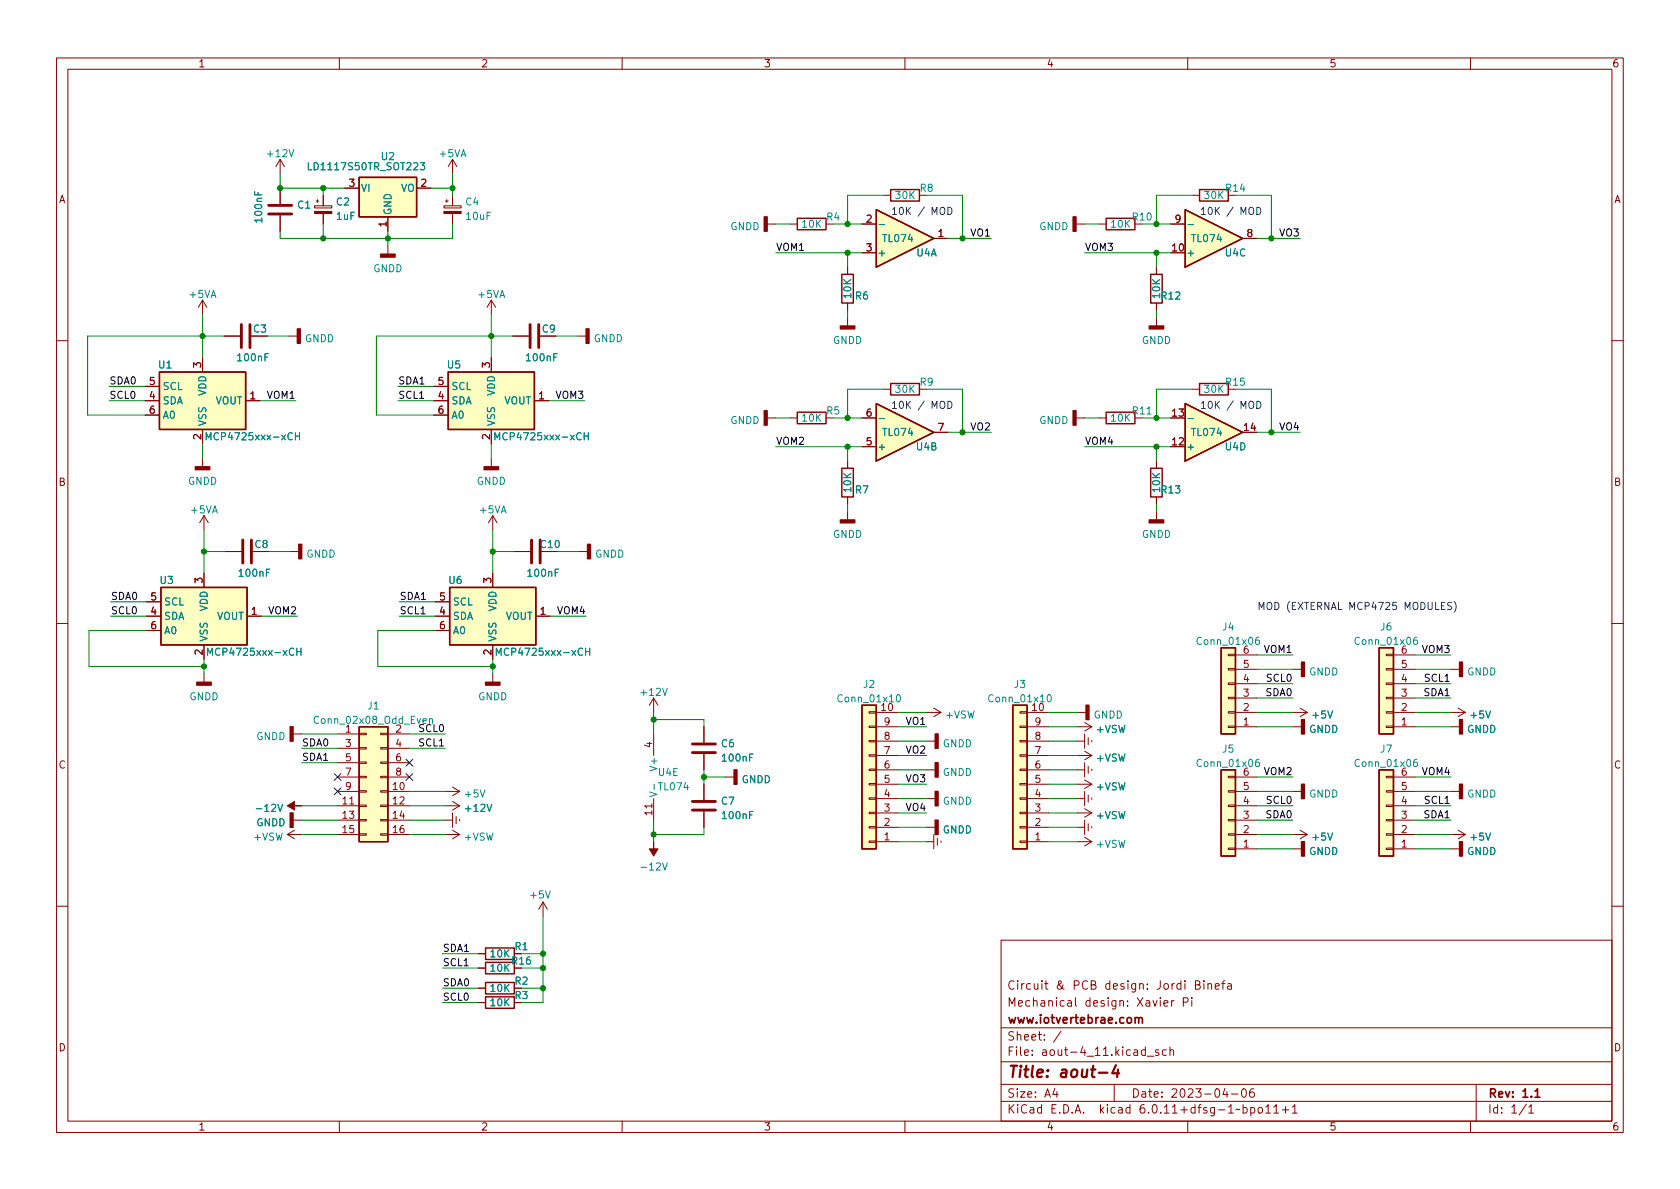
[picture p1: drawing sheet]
<svg xmlns="http://www.w3.org/2000/svg" width="297mm" height="210mm" viewBox="0 0 297 210" stroke-linecap="round" stroke-linejoin="round" font-family="sans-serif">
<g fill="none" stroke="#840000" stroke-width=".18">
<path d="M10 10.2h277v190.1h-277zM12 12.2h273v186.1h-273zM60 10.2v2M110 10.2v2M160 10.2v2M210 10.2v2M260 10.2v2M49.5 28.2l-.7 1.3M49.5 28.2v2.5M49.5 33.3v2.8M49.5 38.1v2.8M49.5 28.2l.8 1.3"/>
<path d="M55.6 36.4h3.1v.4h-3.1zM55.9 35.6h.5M56.1 35.3v.5M57.1 34.5v1.9M57.1 37.8v1.8M61 33.3h2.5M68.6 38.3v2.6M73.7 33.3h2.5M78.5 36.4h3v.4h-3zM78.7 35.6h.5M79 35.3v.5M80 28.2v2.5"/>
<path d="M80 34.5v1.9M80 37.8v1.8M80 28.2l-.8 1.3M80 28.2l.8 1.3M135.6 39.6h1.6M139.7 39.6h1.3M152.4 39.6h2.5M156.2 34.5h1.3M190.2 39.6h1.6M194.3 39.6h1.3M207 39.6h2.5M210.8 34.5h1.3"/>
<path d="M35.8 53.1v2.5M35.8 53.1l-.7 1.3M35.8 53.1l.8 1.3M39.6 59.4h2.8M51.1 59.4h1.5M68.6 43.4v1.6M86.9 53.1l-.8 1.3M86.9 53.1v2.5M86.9 53.1l.7 1.3M90.7 59.4h2.8M102.1 59.4h1.5M149.9 47.2v1.3"/>
<path d="M149.9 53.6v1.3M149.9 56.1v1.6M152.4 44.7h2.5M165.1 42.2h2.5M204.5 47.2v1.3M204.5 53.6v1.3M204.5 56.1v1.6M207 44.7h2.5M219.7 42.2h2.5M10 60.2h2M25.7 70.9h2.5M25.7 68.3h2.5"/>
<path d="M25.7 73.4h2.5M35.8 63.2v2.6M35.8 75.9v2.6M43.4 70.9h2.6M76.7 70.9h2.5M76.7 68.3h2.5M76.7 73.4h2.5M86.9 63.2v2.6M86.9 75.9v2.6M94.5 70.9h2.5M135.6 73.9h1.6M139.7 73.9h1.3"/>
<path d="M152.4 79h2.5M152.4 73.9h2.5M156.2 68.8h1.3M165.1 76.4h2.5M190.2 73.9h1.6M194.3 73.9h1.3M207 79h2.5M207 73.9h2.5M210.8 68.8h1.3M219.7 76.4h2.5M285 60.2h2M35.8 81v1.5"/>
<path d="M36.1 91.2v2.5M36.1 91.2l-.8 1.3M36.1 91.2l.7 1.3M39.9 97.5h2.8M51.3 97.5h1.5M86.9 81v1.5M87.1 91.2v2.5M87.1 91.2l-.7 1.3M87.1 91.2l.8 1.3M90.9 97.5h2.8M102.4 97.5h1.5M149.9 81.5v1.3"/>
<path d="M149.9 87.9v1.2M149.9 90.4v1.5M204.5 81.5v1.3M204.5 87.9v1.2M204.5 90.4v1.5M10 110.2h2M25.9 109h2.5M25.9 106.4h2.5M25.9 111.5h2.5M36.1 101.3v2.6M36.1 114v2.6M36.1 119.1v1.5"/>
<path d="M43.7 109h2.5M77 109h2.5M77 106.4h2.5M77 111.5h2.5M87.1 101.3v2.6M87.1 114v2.6M87.1 119.1v1.5M94.7 109h2.6M217.2 115.7h1.2v.2h-1.2zM217.2 118.2h1.2v.3h-1.2zM218.4 118.4h3.8M218.4 115.8h3.8"/>
<path d="M228.6 118.4h1.5M245.1 115.7h1.3v.2h-1.3zM245.1 118.2h1.3v.3h-1.3zM246.4 118.4h3.8M246.4 115.8h3.8M256.5 118.4h1.6M285 110.2h2M51.8 129.8h1.5M59.7 129.8h3.8M59.7 139.9h3.8M59.7 132.3h3.8M59.7 134.9h3.8"/>
<path d="M59.7 137.4h3.8M63.5 139.8h1.3v.3h-1.3zM63.5 137.3h1.3v.2h-1.3zM63.5 134.7h1.3v.3h-1.3zM63.5 132.2h1.3v.3h-1.3zM63.5 129.7h1.3v.2h-1.3zM67.3 139.8h1.3v.3h-1.3zM67.3 137.3h1.3v.2h-1.3zM67.3 134.7h1.3v.3h-1.3zM67.3 132.2h1.3v.3h-1.3zM67.3 129.7h1.3v.2h-1.3zM68.6 129.8h3.8"/>
<path d="M68.6 139.9h3.8M68.6 132.3h3.8M68.6 134.9h3.8M68.6 137.4h3.8M78.7 139.9h2.6M80 139.2l1.3 .7M81.3 139.9l-1.3 .8M115.6 123.4l-.8 1.3M115.6 123.4v2.6M115.6 129.8v3.8M115.6 123.4l.7 1.3M124.5 128.5v2.8"/>
<path d="M124.5 133.3v2.8M124.5 138.7v2.8M128.3 137.4h1.5M153.7 125.9h1.2v.2h-1.2zM153.7 128.4h1.2v.2h-1.2zM153.7 130.9h1.2v.3h-1.2zM153.7 133.5h1.2v.2h-1.2zM153.7 136h1.2v.3h-1.2zM153.7 138.6h1.2v.2h-1.2zM154.9 138.7h3.8M154.9 136.1h3.8M154.9 128.5h3.8"/>
<path d="M154.9 126h3.8M154.9 133.6h3.8M154.9 131.1h3.8M163.8 136.1h1.6M163.8 126h2.6M163.8 131.1h1.6M165.1 125.2l1.3 .8M166.4 126l-1.3 .7M180.3 125.9h1.3v.2h-1.3zM180.3 128.4h1.3v.2h-1.3zM180.3 130.9h1.3v.3h-1.3zM180.3 133.5h1.3v.2h-1.3z"/>
<path d="M180.3 136h1.3v.3h-1.3zM180.3 138.6h1.3v.2h-1.3zM181.6 138.7h3.8M181.6 136.1h3.8M181.6 128.5h3.8M181.6 126h3.8M181.6 133.6h3.8M181.6 131.1h3.8M190.5 138.7h2.5M190.5 136.1h1.3M190.5 128.5h2.5M190.5 126h1.5"/>
<path d="M190.5 133.6h2.5M190.5 131.1h1.3M191.8 137.9l1.2 .8M191.8 129.8v2.5M191.8 134.9v2.5M191.8 139.9v2.6M191.8 132.8l1.2 .8M191.8 127.8l1.2 .7M192.4 130.4v1.3M192.4 135.5v1.3M193 138.7l-1.2 .7M193 130.9v.3"/>
<path d="M193 136v.3M193 133.6l-1.2 .8M193 128.5l-1.2 .8M217.2 137.3h1.2v.2h-1.2zM217.2 139.8h1.2v.3h-1.2zM217.2 120.8h1.2v.2h-1.2zM217.2 123.3h1.2v.3h-1.2zM217.2 125.9h1.2v.2h-1.2zM217.2 128.4h1.2v.2h-1.2zM218.4 139.9h3.8M218.4 137.4h3.8M218.4 128.5h3.8"/>
<path d="M218.4 126h3.8M218.4 123.4h3.8M218.4 120.9h3.8M228.6 139.9h1.5M228.6 128.5h1.5M228.6 126h2.5M229.9 125.2l1.2 .8M231.1 126l-1.2 .7M245.1 137.3h1.3v.2h-1.3zM245.1 139.8h1.3v.3h-1.3zM245.1 120.8h1.3v.2h-1.3zM245.1 123.3h1.3v.3h-1.3z"/>
<path d="M245.1 125.9h1.3v.2h-1.3zM245.1 128.4h1.3v.2h-1.3zM246.4 139.9h3.8M246.4 137.4h3.8M246.4 128.5h3.8M246.4 126h3.8M246.4 123.4h3.8M246.4 120.9h3.8M256.5 139.9h1.6M256.5 128.5h1.6M256.5 126h2.6M257.8 125.2l1.3 .8"/>
<path d="M259.1 126l-1.3 .7M50.8 147.6h2.5M50.8 147.6l1.3 .7M51.8 145h1.5M52.1 146.8l-1.3 .8M59.7 142.5h3.8M59.7 145h3.8M59.7 147.6h3.8M61.8 142.2h.8M63.5 147.4h1.3v.3h-1.3zM63.5 144.9h1.3v.3h-1.3zM63.5 142.4h1.3v.2h-1.3z"/>
<path d="M67.3 147.4h1.3v.3h-1.3zM67.3 144.9h1.3v.3h-1.3zM67.3 142.4h1.3v.2h-1.3zM68.6 142.5h3.8M68.6 145h3.8M68.6 147.6h3.8M78.7 142.5h2.6M78.7 145h1.3M78.7 147.6h2.6M80 143.8v2.5M80 146.8l1.3 .8M80 141.7l1.3 .8"/>
<path d="M80.6 144.4v1.3M81.3 144.9v.3M81.3 147.6l-1.3 .7M81.3 142.5l-1.3 .8M96 159.5l-.8 1.3M96 159.5v2.5M96 159.5l.8 1.3M115.3 142.2v.7M115.6 141.2v3.8M124.5 143.5v2.8M153.7 141.1h1.2v.2h-1.2zM153.7 143.6h1.2v.3h-1.2z"/>
<path d="M153.7 146.2h1.2v.2h-1.2zM153.7 148.7h1.2v.3h-1.2zM154.9 146.3h3.8M154.9 143.8h3.8M154.9 141.2h3.8M154.9 148.8h3.8M163.8 146.3h1.6M163.8 141.2h1.6M163.8 148.8h1.3M165.1 147.6v2.5M165.7 148.2v1.3M166.4 148.7v.3"/>
<path d="M180.3 141.1h1.3v.2h-1.3zM180.3 143.6h1.3v.3h-1.3zM180.3 146.2h1.3v.2h-1.3zM180.3 148.7h1.3v.3h-1.3zM181.6 146.3h3.8M181.6 143.8h3.8M181.6 141.2h3.8M181.6 148.8h3.8M190.5 146.3h1.3M190.5 143.8h2.5M190.5 141.2h1.3M190.5 148.8h2.5"/>
<path d="M191.8 145v2.6M191.8 143l1.2 .8M191.8 148.1l1.2 .7M192.4 140.6v1.3M192.4 145.7v1.2M193 141.1v.2M193 146.2v.2M193 143.8l-1.2 .7M193 148.8l-1.2 .8M217.2 142.4h1.2v.2h-1.2zM217.2 144.9h1.2v.3h-1.2zM217.2 147.4h1.2v.3h-1.2z"/>
<path d="M217.2 150h1.2v.2h-1.2zM218.4 142.5h3.8M218.4 145h3.8M218.4 147.6h3.8M218.4 150.1h3.8M228.6 147.6h2.5M228.6 150.1h1.5M229.9 146.8l1.2 .8M231.1 147.6l-1.2 .7M245.1 142.4h1.3v.2h-1.3zM245.1 144.9h1.3v.3h-1.3zM245.1 147.4h1.3v.3h-1.3z"/>
<path d="M245.1 150h1.3v.2h-1.3zM246.4 142.5h3.8M246.4 145h3.8M246.4 147.6h3.8M246.4 150.1h3.8M256.5 147.6h2.6M256.5 150.1h1.6M257.8 146.8l1.3 .8M259.1 147.6l-1.3 .7M10 160.2h2M84.6 177.3h1.3M84.6 168.7h1.3"/>
<path d="M84.6 174.7h1.3M84.6 171.2h1.3M177 166.3h108v32h-108zM184.7 173.9h.6M184.9 173.4v1.3l.4 .2M188.8 177h.6v.9M189.4 177.3l-.5 .1a.29 .29 0 0 0-.2 .2 .29 .29 0 0 0 .2 .3h.5M190.1 176.4v1.3l.3 .2M199.4 177.8v.1M199.4 177v.1M202.9 174.8v.1M202.9 174v.1"/>
<path d="M285 160.2h2M60 198.3v2M110 198.3v2M160 198.3v2M177 194.8h108M177 191.8h108M177 187.8h108M177 181.8h108M182.5 186.5v.1M182.5 185.7v.1M184.6 183.8v.1M184.6 183v.1"/>
<path d="M187.6 182.4l-1.3 1.9M197 191.8v3M204.9 185.7l-.4-.1-.2 .2 .1 .3 .5 .1v.4h-.6M206.2 185.7l-.4-.1-.3 .3v.4l.1 .3h.6M206.9 185.8l.2-.2 .3 .1 .1 .9M206.9 185.1v1.5M210 198.3v2M217.7 193.5h1.2M219.7 192.6l.2-.1a.81 .81 0 0 1 .5 .7 .81 .81 0 0 1-.3 .8h-.1a.81 .81 0 0 1-.6-.6 .81 .81 0 0 1 .3-.8zM221.6 192.5a.59 .59 0 0 0-.7 .7v.5l.2 .3h.4l.2-.1 .1-.5-.2-.2-.4-.1-.3 .3M223.8 196.8h.8M225.2 195.8l.4-.5v1.5"/>
<path d="M225.2 196.8h.9M226.7 196.3h1.2M227.3 195.7v1.1M228.5 195.8l.4-.5v1.5M228.5 196.8h.9M260 198.3v2M261 191.8v6.5M270.3 195.8l.4-.5v1.5M270.3 196.8h.9"/>
</g>
<path d="M197.3 188.4l-.7 1.4h1.3M197.7 189.1l-.2 1.4" fill="none" stroke="#840000" stroke-width=".4"/>
<path d="M200.7 180.1l.2-.2 .4 .1v.9M201.3 180.1l.3-.2 .3 .1 .1 .9" fill="none" stroke="#840000" stroke-width=".3"/>
<g fill="none" stroke="#840000" stroke-width=".25">
<path d="M63.5 31.4h10.2v6.9h-10.2zM141 38.6h5v2h-5zM154.9 37.1l10.2 5.1-10.2 5zM157.5 33.5h5.1v2.1h-5.1zM195.6 38.6h5.1v2h-5.1zM209.5 37.1l10.2 5.1-10.2 5zM212.1 33.5h5.1v2.1h-5.1zM148.8 48.5h2.1v5.1h-2.1zM203.5 48.5h2v5.1h-2zM28.2 65.8h15.2v10.1h-15.2zM79.2 65.8h15.3v10.1h-15.3zM141 72.9h5v2h-5z"/>
<path d="M154.9 71.4l10.2 5-10.2 5.1zM157.5 67.8h5.1v2h-5.1zM195.6 72.9h5.1v2h-5.1zM209.5 71.4l10.2 5-10.2 5.1zM212.1 67.8h5.1v2h-5.1zM148.8 82.8h2.1v5.1h-2.1zM203.5 82.8h2v5.1h-2zM28.4 103.9h15.3v10.1h-15.3zM79.5 103.9h15.2v10.1h-15.2zM215.9 114.5h2.5v15.3h-2.5zM243.8 114.5h2.6v15.3h-2.6zM63.5 128.5h5.1v20.3h-5.1z"/>
<path d="M152.4 124.7h2.5v25.4h-2.5zM179.1 124.7h2.5v25.4h-2.5zM215.9 136.1h2.5v15.3h-2.5zM243.8 136.1h2.6v15.3h-2.6zM85.9 176.3h5v2h-5zM85.9 167.6h5v2.1h-5zM85.9 173.7h5v2.1h-5zM85.9 170.2h5v2h-5z"/>
</g>
<g fill="#ffffc2" stroke="#ffffc2" stroke-width=".18">
<path d="M63.5 128.5h5.1v20.3h-5.1z"/>
<path d="M243.8 136.1h2.6v15.3h-2.6z"/>
<path d="M215.9 136.1h2.5v15.3h-2.5z"/>
<path d="M215.9 114.5h2.5v15.3h-2.5z"/>
<path d="M243.8 114.5h2.6v15.3h-2.6z"/>
<path d="M152.4 124.7h2.5v25.4h-2.5z"/>
<path d="M154.9 71.4l10.2 5-10.2 5.1z"/>
<path d="M179.1 124.7h2.5v25.4h-2.5z"/>
<path d="M209.5 71.4l10.2 5-10.2 5.1z"/>
<path d="M79.2 65.8h15.3v10.1h-15.3z"/>
<path d="M209.5 37.1l10.2 5.1-10.2 5z"/>
<path d="M28.2 65.8h15.2v10.1h-15.2z"/>
<path d="M63.5 31.4h10.2v6.9h-10.2z"/>
<path d="M28.4 103.9h15.3v10.1h-15.3z"/>
<path d="M79.5 103.9h15.2v10.1h-15.2z"/>
<path d="M154.9 37.1l10.2 5.1-10.2 5z"/>
</g>
<g fill="none" stroke="#008484" stroke-width=".18">
<path d="M45 33.9v.6h1.3M51.1 26.5l.4 1.2 .4-1.2M74.3 28.8h.8l-.4 .4 .3 .2v.5l-.2 .1-.5-.1M155.4 39.7h1M210.1 39.7h.9M47.5 62.5h-.6v1.3M51.7 76.6a.6 .6 0 0 0-.8 .5 .6 .6 0 0 0 .5 .7l.3-.1M52.2 77.1h.8M52.2 76.5v1.3M53 76.5v1.3M98.5 62.5h-.6v1.3M102.7 76.6a.6 .6 0 0 0-.8 .5 .6 .6 0 0 0 .6 .7l.2-.1"/>
<path d="M103.3 76.5v1.3M103.3 77.1h.7M104 76.5v1.3M155.4 74h1M202.8 73.2h.7M210.1 74h.9M47.7 100.6h-.6v1.3M51.9 114.7a.6 .6 0 0 0-.8 .5 .6 .6 0 0 0 .6 .7l.2-.1M52.5 114.6v1.3M52.5 115.2h.7M53.2 114.6v1.3M98.8 100.6h-.6v1.3"/>
<path d="M103 114.7a.6 .6 0 0 0-.8 .5 .6 .6 0 0 0 .6 .7l.2-.1M103.5 115.2h.8M103.5 114.6v1.3M104.3 114.6v1.3M222.6 112.7l-.4 .1a.85 .85 0 0 0 0 1.2l.4-.2 .1-.4-.2-.2h-.4l-.1 .2M250.5 112.7l-.3 .1a.85 .85 0 0 0 0 1.2l.4-.2v-.4l-.2-.2h-.4l-.1 .2M74.8 127.5l.6-.1-.1-.3h-.3l-.2 .2v.6h.5M75.9 127.2l.2-.1h.3l.1 .8M75.9 127.1v.8M84.9 139.7l.4 1.3 .4-1.3M117.1 121.7l.5 1.3 .4-1.3M133.1 133.3h-.6v1.3"/>
<path d="M158.6 123l.2-.2a.68 .68 0 0 1 .4 .7 .68 .68 0 0 1-.4 .6l-.2-.1-.1-.4zM185.3 123l.2-.2a.68 .68 0 0 1 .4 .7 .68 .68 0 0 1-.4 .6l-.2-.1-.2-.4zM222.6 134.3h-.4a.85 .85 0 0 0 0 1.2l.4-.1 .1-.4-.2-.2h-.4l-.1 .2M234.8 125.7l.4 1.3 .4-1.3M250.5 134.3h-.3a.85 .85 0 0 0 0 1.2l.4-.1v-.4l-.2-.2h-.4l-.1 .2M262.7 125.7l.4 1.3 .4-1.3M49.1 142.2l.4 1.3 .5-1.3M86.1 142.2l.4 1.3 .5-1.3M96.5 157.5l.4 1.3 .4-1.3M114.9 140l1.2 .5-1.2 .4M117.1 152.6l.5 1.3 .4-1.3M133.1 143.5h-.6v1.3"/>
<path d="M234.8 147.3l.4 1.3 .4-1.3M262.7 147.3l.4 1.3 .4-1.3"/>
</g>
<g fill="#840000" stroke="#840000" stroke-width=".25">
<path d="M230.1 148.8h.5v2.6h-.5z"/>
<path d="M230.1 138.7h.5v2.5h-.5z"/>
<path d="M51.3 128.5h.5v2.6h-.5z"/>
<path d="M51.3 143.8h.5v2.5h-.5z"/>
<path d="M85.9 120.6h2.5v.6h-2.5z"/>
<path d="M258.1 138.7h.5v2.5h-.5z"/>
<path d="M258.1 148.8h.5v2.6h-.5z"/>
<path d="M230.1 117.1h.5v2.5h-.5z"/>
<path d="M230.1 127.2h.5v2.6h-.5z"/>
<path d="M129.8 136.1h.5v2.6h-.5z"/>
<path d="M165.4 139.9h.5v2.6h-.5z"/>
<path d="M203.2 57.7h2.5v.5h-2.5z"/>
<path d="M148.6 91.9h2.5v.6h-2.5z"/>
<path d="M165.4 145h.5v2.6h-.5z"/>
<path d="M165.4 134.9h.5v2.5h-.5z"/>
<path d="M189.7 72.6h.5v2.6h-.5z"/>
<path d="M189.7 38.3h.5v2.6h-.5z"/>
<path d="M258.1 127.2h.5v2.6h-.5z"/>
<path d="M258.1 117.1h.5v2.5h-.5z"/>
<path d="M148.6 57.7h2.5v.5h-2.5z"/>
<path d="M135.1 38.3h.5v2.6h-.5z"/>
<path d="M135.1 72.6h.5v2.6h-.5z"/>
<path d="M103.6 58.2h.5v2.5h-.5z"/>
<path d="M165.4 129.8h.5v2.5h-.5z"/>
<path d="M34.5 82.5h2.6v.6h-2.6z"/>
<path d="M203.2 91.9h2.5v.6h-2.5z"/>
<path d="M67.3 45h2.5v.5h-2.5z"/>
<path d="M34.8 120.6h2.5v.6h-2.5z"/>
<path d="M85.6 82.5h2.5v.6h-2.5z"/>
<path d="M192 124.7h.5v2.5h-.5z"/>
<path d="M52.8 96.3h.5v2.5h-.5z"/>
<path d="M52.6 58.2h.5v2.5h-.5z"/>
<path d="M103.9 96.3h.5v2.5h-.5z"/>
</g>
<g fill="#840000" stroke="#840000" stroke-width=".18">
<path d="M50.8 142.5l1.3-.8v.8h1.2h-1.2v.8z"/>
<path d="M115.6 148.8v1.3h.7l-.7 1.3-.8-1.3h.8z"/>
<path d="M78.5 37.4h3v.4h-3z"/>
<path d="M55.6 37.4h3.1v.4h-3.1z"/>
</g>
<g fill="none" stroke="#840000" stroke-width=".51">
<path d="M47.5 37.8h4.1M47.5 36.3h4.1M42.7 57.4v4.1M44.2 57.4v4.1M93.7 57.4v4.1M95.2 57.4v4.1M42.9 95.5v4.1M44.4 95.5v4.1M94 95.5v4.1M95.5 95.5v4.1M122.4 133.1h4.1M122.4 131.6h4.1"/>
<path d="M122.4 143.3h4.1M122.4 141.7h4.1"/>
</g>
<g fill="none" stroke="#008400" stroke-width=".18">
<path d="M49.5 30.7v2.6h11.5M57.1 33.3v1.2M57.1 39.6v2.6M76.2 33.3h3.8M80 39.6v2.6h-30.5v-1.3M80 30.7v3.8M137.2 39.6h2.5M147.3 39.6h5.1M156.2 34.5h-6.3v5.1M163.8 34.5h6.4v7.7M191.8 39.6h2.5M201.9 39.6h5.1"/>
<path d="M210.8 34.5h-6.3v5.1M218.4 34.5h6.4v7.7M35.8 55.6v7.6M39.6 59.4h-24.1v14h10.2M47.2 59.4h3.9M68.6 40.9v2.5M86.9 55.6v7.6M90.7 59.4h-24.2v14h10.2M98.3 59.4h3.8M137.2 44.7h15.2M149.9 44.7v2.5M149.9 54.9v1.2"/>
<path d="M167.6 42.2h7.7M191.8 44.7h15.2M204.5 44.7v2.5M204.5 54.9v1.2M222.2 42.2h7.7M19.3 70.9h6.4M19.3 68.3h6.4M35.8 78.5v2.5M46 70.9h6.3M70.4 70.9h6.3M70.4 68.3h6.3M86.9 78.5v2.5"/>
<path d="M97 70.9h6.4M137.2 73.9h2.5M137.2 79h15.2M147.3 73.9h5.1M149.9 79v2.5M156.2 68.8h-6.3v5.1M163.8 68.8h6.4v7.6M167.6 76.4h7.7M191.8 73.9h2.5M191.8 79h15.2M201.9 73.9h5.1M204.5 79v2.5"/>
<path d="M210.8 68.8h-6.3v5.1M218.4 68.8h6.4v7.6M222.2 76.4h7.7M36.1 93.7v7.6M36.1 97.5h3.8M47.5 97.5h3.8M87.1 97.5h3.8M87.1 93.7v7.6M98.6 97.5h3.8M149.9 89.1v1.3M204.5 89.1v1.3M19.6 109h6.3"/>
<path d="M19.6 106.4h6.3M25.9 111.5h-10.2v6.4h20.4M36.1 116.6v2.5M46.2 109h6.4M70.6 109h6.4M70.6 106.4h6.4M77 111.5h-10.2v6.4h20.3M87.1 116.6v2.5M97.3 109h6.3M222.2 118.4h6.4M222.2 115.8h6.4M250.2 118.4h6.3"/>
<path d="M250.2 115.8h6.3M53.3 132.3h6.4M53.3 129.8h6.4M53.3 134.9h6.4M72.4 139.9h6.3M72.4 132.3h6.3M72.4 129.8h6.3M115.6 126v3.8M115.6 127.2h8.9v1.3M124.5 137.4h3.8M124.5 136.1v2.6M158.7 126h5.1"/>
<path d="M158.7 138.7h5.1M158.7 131.1h5.1M158.7 133.6h5.1M158.7 128.5h5.1M158.7 136.1h5.1M185.4 126h5.1M185.4 138.7h5.1M185.4 131.1h5.1M185.4 133.6h5.1M185.4 128.5h5.1M185.4 136.1h5.1M222.2 123.4h6.4"/>
<path d="M222.2 120.9h6.4M222.2 126h6.4M222.2 139.9h6.4M222.2 128.5h6.4M222.2 137.4h6.4M250.2 123.4h6.3M250.2 120.9h6.3M250.2 126h6.3M250.2 139.9h6.3M250.2 128.5h6.3M250.2 137.4h6.3M53.3 145h6.4"/>
<path d="M53.3 147.6h6.4M53.3 142.5h6.4M72.4 145h6.3M72.4 147.6h6.3M72.4 142.5h6.3M115.6 145v3.8M124.5 146.3v1.3h-8.9M158.7 143.8h5.1M158.7 141.2h5.1M158.7 146.3h5.1M158.7 148.8h5.1M185.4 143.8h5.1"/>
<path d="M185.4 141.2h5.1M185.4 146.3h5.1M185.4 148.8h5.1M222.2 145h6.4M222.2 147.6h6.4M222.2 150.1h6.4M222.2 142.5h6.4M250.2 145h6.3M250.2 147.6h6.3M250.2 150.1h6.3M250.2 142.5h6.3M78.2 177.3h6.4"/>
<path d="M78.2 171.2h6.4M78.2 174.7h6.4M78.2 168.7h6.4M92.2 171.2h3.8M92.2 174.7h3.8M92.2 168.7h3.8M96 162v15.3h-3.8"/>
</g>
<path d="M59.1 136.8l1.2 1.2M59.1 139.3l1.2 1.3M60.3 136.8l-1.2 1.2M60.3 139.3l-1.2 1.3M71.8 136.8l1.2 1.2M71.8 134.3l1.2 1.2M73 136.8l-1.2 1.2M73 134.3l-1.2 1.2" fill="none" stroke="#000084" stroke-width=".18"/>
<g fill="#008400" stroke="#008400" stroke-width=".18">
<circle cx="57.1" cy="42.2" r=".46"/>
<circle cx="35.8" cy="59.4" r=".46"/>
<circle cx="49.5" cy="33.3" r=".46"/>
<circle cx="57.1" cy="33.3" r=".46"/>
<circle cx="36.1" cy="97.5" r=".46"/>
<circle cx="87.1" cy="97.5" r=".46"/>
<circle cx="36.1" cy="117.9" r=".46"/>
<circle cx="115.6" cy="147.6" r=".46"/>
<circle cx="96" cy="171.2" r=".46"/>
<circle cx="115.6" cy="127.2" r=".46"/>
<circle cx="96" cy="174.7" r=".46"/>
<circle cx="124.5" cy="137.4" r=".46"/>
<circle cx="96" cy="168.7" r=".46"/>
<circle cx="87.1" cy="117.9" r=".46"/>
<circle cx="86.9" cy="59.4" r=".46"/>
<circle cx="68.6" cy="42.2" r=".46"/>
<circle cx="80" cy="33.3" r=".46"/>
<circle cx="149.9" cy="73.9" r=".46"/>
<circle cx="149.9" cy="79" r=".46"/>
<circle cx="170.2" cy="76.4" r=".46"/>
<circle cx="204.5" cy="79" r=".46"/>
<circle cx="204.5" cy="73.9" r=".46"/>
<circle cx="204.5" cy="44.7" r=".46"/>
<circle cx="204.5" cy="39.6" r=".46"/>
<circle cx="224.8" cy="42.2" r=".46"/>
<circle cx="224.8" cy="76.4" r=".46"/>
<circle cx="170.2" cy="42.2" r=".46"/>
<circle cx="149.9" cy="39.6" r=".46"/>
<circle cx="149.9" cy="44.7" r=".46"/>
</g>
<g font-size="2.8" fill="#840000">
<text x="178" y="191.2">Title:</text>
<text x="187.3" y="191.2">aout-4</text>
</g>
<g font-size="2.1" fill="#840000">
<text x="178" y="178.5">Mechanical</text>
<text x="178" y="175.5">Circuit</text>
<text x="186.7" y="175.5">&amp;</text>
<text x="189.8" y="175.5">PCB</text>
<text x="191.8" y="178.5">design:</text>
<text x="195.6" y="175.5">design:</text>
<text x="201.1" y="178.5">Xavier</text>
<text x="204.9" y="175.5">Jordi</text>
<text x="209.2" y="178.5">Pi</text>
<text x="211.7" y="175.5">Binefa</text>
<text x="178" y="184.5">Sheet:</text>
<text x="178" y="181.5">www.iotvertebrae.com</text>
<text x="178" y="187.2">File:</text>
<text x="184.4" y="187.2">aout-4_11.kicad_sch</text>
<text x="178" y="197.4">KiCad</text>
<text x="178" y="194.6">Size:</text>
<text x="184.7" y="194.6">A4</text>
<text x="185.7" y="197.4">E.D.A.</text>
<text x="194.6" y="197.4">kicad</text>
<text x="200" y="194.6">Date:</text>
<text x="201.8" y="197.4">6.0.11+dfsg-1~bpo11+1</text>
<text x="207" y="194.6">2023-04-06</text>
<text x="263" y="194.6">Rev:</text>
<text x="263" y="197.4">Id:</text>
<text x="267.1" y="197.4">1/1</text>
<text x="269.1" y="194.6">1.1</text>
</g>
<g font-size="1.8" fill="#840000">
<text x="35" y="12.3">1</text>
<text x="85" y="12.3">2</text>
<text x="135" y="12.3">3</text>
<text x="185" y="12.3">4</text>
<text x="235" y="12.3">5</text>
<text x="285" y="12.3">6</text>
<text x="61.5" y="33">3</text>
<text x="74.2" y="33">2</text>
<text x="10.4" y="36.3">A</text>
<text x="68.3" y="40.3" transform="rotate(-90 68.3 40.3)">1</text>
<text x="153" y="39.4">2</text>
<text x="165.7" y="41.9">1</text>
<text x="207.6" y="39.4">9</text>
<text x="220.3" y="41.9">8</text>
<text x="285.4" y="36.3">A</text>
<text x="153" y="44.4">3</text>
<text x="207" y="44.4">10</text>
<text x="44.7" y="59.2">C3</text>
<text x="95.7" y="59.2">C9</text>
<text x="35.6" y="65.2" transform="rotate(-90 35.6 65.2)">3</text>
<text x="86.6" y="65.2" transform="rotate(-90 86.6 65.2)">3</text>
<text x="26.2" y="70.6">4</text>
<text x="26.2" y="68.1">5</text>
<text x="44" y="70.6">1</text>
<text x="77.3" y="70.6">4</text>
<text x="77.3" y="68.1">5</text>
<text x="95.1" y="70.6">1</text>
<text x="26.2" y="73.1">6</text>
<text x="35.6" y="77.9" transform="rotate(-90 35.6 77.9)">2</text>
<text x="77.3" y="73.1">6</text>
<text x="86.6" y="77.9" transform="rotate(-90 86.6 77.9)">2</text>
<text x="153" y="73.7">6</text>
<text x="165.7" y="76.2">7</text>
<text x="207" y="73.7">13</text>
<text x="219.7" y="76.2">14</text>
<text x="153" y="78.7">5</text>
<text x="207" y="78.7">12</text>
<text x="10.3" y="86.3">B</text>
<text x="285.3" y="86.3">B</text>
<text x="44.9" y="97.3">C8</text>
<text x="95.4" y="97.3">C10</text>
<text x="26.5" y="106.2">5</text>
<text x="35.8" y="103.3" transform="rotate(-90 35.8 103.3)">3</text>
<text x="77.6" y="106.2">5</text>
<text x="86.9" y="103.3" transform="rotate(-90 86.9 103.3)">3</text>
<text x="26.5" y="108.7">4</text>
<text x="26.5" y="111.2">6</text>
<text x="44.3" y="108.7">1</text>
<text x="77.6" y="108.7">4</text>
<text x="77.6" y="111.2">6</text>
<text x="95.3" y="108.7">1</text>
<text x="35.8" y="116" transform="rotate(-90 35.8 116)">2</text>
<text x="86.9" y="116" transform="rotate(-90 86.9 116)">2</text>
<text x="219.7" y="118.1">5</text>
<text x="219.7" y="115.6">6</text>
<text x="247.6" y="118.1">5</text>
<text x="247.6" y="115.6">6</text>
<text x="219.7" y="125.7">2</text>
<text x="219.7" y="123.2">3</text>
<text x="219.7" y="120.6">4</text>
<text x="247.6" y="125.7">2</text>
<text x="247.6" y="123.2">3</text>
<text x="247.6" y="120.6">4</text>
<text x="60.9" y="129.5">1</text>
<text x="69.8" y="129.5">2</text>
<text x="156.2" y="130.8">8</text>
<text x="156.2" y="128.3">9</text>
<text x="182.8" y="130.8">8</text>
<text x="182.8" y="128.3">9</text>
<text x="219.7" y="128.3">1</text>
<text x="247.6" y="128.3">1</text>
<text x="10.3" y="136.3">C</text>
<text x="60.9" y="132.1">3</text>
<text x="60.9" y="134.6">5</text>
<text x="60.9" y="137.2">7</text>
<text x="69.8" y="132.1">4</text>
<text x="69.8" y="134.6">6</text>
<text x="69.8" y="137.2">8</text>
<text x="115.3" y="132.4" transform="rotate(-90 115.3 132.4)">4</text>
<text x="156.2" y="135.9">6</text>
<text x="156.2" y="133.3">7</text>
<text x="182.8" y="135.9">6</text>
<text x="182.8" y="133.3">7</text>
<text x="219.7" y="137.2">6</text>
<text x="247.6" y="137.2">6</text>
<text x="285.3" y="136.3">C</text>
<text x="60.3" y="142.2">11</text>
<text x="60.9" y="139.7">9</text>
<text x="69.2" y="139.7">10</text>
<text x="69.2" y="142.2">12</text>
<text x="156.2" y="143.5">3</text>
<text x="156.2" y="141">4</text>
<text x="156.2" y="138.4">5</text>
<text x="182.8" y="143.5">3</text>
<text x="182.8" y="141">4</text>
<text x="182.8" y="138.4">5</text>
<text x="219.7" y="142.2">4</text>
<text x="219.7" y="139.7">5</text>
<text x="247.6" y="142.2">4</text>
<text x="247.6" y="139.7">5</text>
<text x="60.3" y="144.8">13</text>
<text x="60.3" y="147.3">15</text>
<text x="69.2" y="144.8">14</text>
<text x="69.2" y="147.3">16</text>
<text x="115.3" y="144.4" transform="rotate(-90 115.3 144.4)">11</text>
<text x="156.2" y="148.6">1</text>
<text x="156.2" y="146">2</text>
<text x="182.8" y="148.6">1</text>
<text x="182.8" y="146">2</text>
<text x="219.7" y="149.9">1</text>
<text x="219.7" y="147.3">2</text>
<text x="219.7" y="144.8">3</text>
<text x="247.6" y="149.9">1</text>
<text x="247.6" y="147.3">2</text>
<text x="247.6" y="144.8">3</text>
<text x="90.3" y="170.9">R16</text>
<text x="90.9" y="168.4">R1</text>
<text x="90.9" y="177">R3</text>
<text x="90.9" y="174.5">R2</text>
<text x="10.3" y="186.3">D</text>
<text x="285.3" y="186.3">D</text>
<text x="35" y="200.3">1</text>
<text x="85" y="200.3">2</text>
<text x="135" y="200.3">3</text>
<text x="185" y="200.3">4</text>
<text x="235" y="200.3">5</text>
<text x="285" y="200.3">6</text>
</g>
<g font-size="1.8" fill="#008484">
<text x="46.9" y="28.2">+12V</text>
<text x="67.2" y="28.7">U2</text>
<text x="77.5" y="28.2">+5VA</text>
<text x="54.1" y="30.5">LD1117S50TR_SOT223</text>
<text x="63.8" y="34.3">VI</text>
<text x="70.8" y="34.3">VO</text>
<text x="158.1" y="35.6">30K</text>
<text x="162.5" y="34.3">R8</text>
<text x="212.7" y="35.6">30K</text>
<text x="216.5" y="34.3">R14</text>
<text x="46.7" y="39.6" transform="rotate(-90 46.7 39.6)">100nF</text>
<text x="52.5" y="37.3">C1</text>
<text x="59.3" y="36.7">C2</text>
<text x="59.3" y="39.3">1uF</text>
<text x="69.6" y="38.1" transform="rotate(-90 69.6 38.1)">GND</text>
<text x="82.2" y="36.7">C4</text>
<text x="82.2" y="39.3">10uF</text>
<text x="129.1" y="41.1">GNDD</text>
<text x="141.6" y="40.6">10K</text>
<text x="146" y="39.4">R4</text>
<text x="183.7" y="41.1">GNDD</text>
<text x="196.2" y="40.6">10K</text>
<text x="200" y="39.4">R10</text>
<text x="155.1" y="45.7">+</text>
<text x="155.9" y="43.2">TL074</text>
<text x="161.9" y="45.7">U4A</text>
<text x="209.7" y="45.7">+</text>
<text x="210.5" y="43.2">TL074</text>
<text x="216.5" y="45.7">U4C</text>
<text x="33.3" y="53.1">+5VA</text>
<text x="65.9" y="48.5">GNDD</text>
<text x="84.3" y="53.1">+5VA</text>
<text x="150.9" y="53" transform="rotate(-90 150.9 53)">10K</text>
<text x="151.1" y="53.3">R6</text>
<text x="205.1" y="53.3">R12</text>
<text x="205.5" y="53" transform="rotate(-90 205.5 53)">10K</text>
<text x="27.9" y="65.5">U1</text>
<text x="41.7" y="64.3">100nF</text>
<text x="53.9" y="60.9">GNDD</text>
<text x="78.9" y="65.5">U5</text>
<text x="92.7" y="64.3">100nF</text>
<text x="104.9" y="60.9">GNDD</text>
<text x="147.2" y="61.2">GNDD</text>
<text x="201.8" y="61.2">GNDD</text>
<text x="28.7" y="71.9">SDA</text>
<text x="28.7" y="69.3">SCL</text>
<text x="36.8" y="70.1" transform="rotate(-90 36.8 70.1)">VDD</text>
<text x="38.1" y="71.9">VOUT</text>
<text x="79.8" y="71.9">SDA</text>
<text x="79.8" y="69.3">SCL</text>
<text x="87.9" y="70.1" transform="rotate(-90 87.9 70.1)">VDD</text>
<text x="89.1" y="71.9">VOUT</text>
<text x="158.1" y="69.9">30K</text>
<text x="162.5" y="68.6">R9</text>
<text x="212.7" y="69.9">30K</text>
<text x="216.5" y="68.6">R15</text>
<text x="28.7" y="74.4">A0</text>
<text x="36.8" y="75.4" transform="rotate(-90 36.8 75.4)">VSS</text>
<text x="79.8" y="74.4">A0</text>
<text x="87.9" y="75.4" transform="rotate(-90 87.9 75.4)">VSS</text>
<text x="129.1" y="75.4">GNDD</text>
<text x="141.6" y="74.9">10K</text>
<text x="146" y="73.7">R5</text>
<text x="155.9" y="77.5">TL074</text>
<text x="183.7" y="75.4">GNDD</text>
<text x="196.2" y="74.9">10K</text>
<text x="200" y="73.7">R11</text>
<text x="210.5" y="77.5">TL074</text>
<text x="36.1" y="78.2">MCP4725xxx-xCH</text>
<text x="87.1" y="78.2">MCP4725xxx-xCH</text>
<text x="155.1" y="80">+</text>
<text x="161.8" y="80">U4B</text>
<text x="209.7" y="80">+</text>
<text x="216.5" y="80">U4D</text>
<text x="33.2" y="86.1">GNDD</text>
<text x="84.2" y="86.1">GNDD</text>
<text x="150.9" y="87.3" transform="rotate(-90 150.9 87.3)">10K</text>
<text x="151.1" y="87.6">R7</text>
<text x="205.1" y="87.6">R13</text>
<text x="205.5" y="87.3" transform="rotate(-90 205.5 87.3)">10K</text>
<text x="33.5" y="91.2">+5VA</text>
<text x="84.6" y="91.2">+5VA</text>
<text x="147.2" y="95.5">GNDD</text>
<text x="201.8" y="95.5">GNDD</text>
<text x="54.1" y="99">GNDD</text>
<text x="105.2" y="99">GNDD</text>
<text x="28.1" y="103.6">U3</text>
<text x="29" y="107.4">SCL</text>
<text x="41.9" y="102.4">100nF</text>
<text x="79.2" y="103.6">U6</text>
<text x="80" y="107.4">SCL</text>
<text x="93" y="102.4">100nF</text>
<text x="29" y="110">SDA</text>
<text x="29" y="112.5">A0</text>
<text x="37.1" y="113.5" transform="rotate(-90 37.1 113.5)">VSS</text>
<text x="37.1" y="108.2" transform="rotate(-90 37.1 108.2)">VDD</text>
<text x="38.3" y="110">VOUT</text>
<text x="80" y="110">SDA</text>
<text x="80" y="112.5">A0</text>
<text x="88.1" y="113.5" transform="rotate(-90 88.1 113.5)">VSS</text>
<text x="88.1" y="108.2" transform="rotate(-90 88.1 108.2)">VDD</text>
<text x="89.4" y="110">VOUT</text>
<text x="216" y="111.9">J4</text>
<text x="243.9" y="111.9">J6</text>
<text x="36.3" y="116.3">MCP4725xxx-xCH</text>
<text x="87.4" y="116.3">MCP4725xxx-xCH</text>
<text x="211.3" y="114.4">Conn_01x06</text>
<text x="231.4" y="119.8">GNDD</text>
<text x="239.3" y="114.4">Conn_01x06</text>
<text x="259.3" y="119.8">GNDD</text>
<text x="33.4" y="124.2">GNDD</text>
<text x="64.9" y="125.8">J1</text>
<text x="84.5" y="124.2">GNDD</text>
<text x="113" y="123.4">+12V</text>
<text x="147.8" y="124.6">Conn_01x10</text>
<text x="152.5" y="122">J2</text>
<text x="155.6" y="125.7">10</text>
<text x="174.5" y="124.6">Conn_01x10</text>
<text x="179.2" y="122">J3</text>
<text x="182.2" y="125.7">10</text>
<text x="45.3" y="131.2">GNDD</text>
<text x="55.2" y="128.4">Conn_02x08_Odd_Even</text>
<text x="167" y="127.4">+VSW</text>
<text x="193.3" y="127.4">GNDD</text>
<text x="193.7" y="130">+VSW</text>
<text x="231.4" y="130">GNDD</text>
<text x="231.8" y="127.4">+5V</text>
<text x="259.3" y="130">GNDD</text>
<text x="259.7" y="127.4">+5V</text>
<text x="116.2" y="137.6">U4E</text>
<text x="116.6" y="136.5" transform="rotate(-90 116.6 136.5)">V+</text>
<text x="127.4" y="132.5">C6</text>
<text x="127.4" y="135.1">100nF</text>
<text x="166.6" y="137.6">GNDD</text>
<text x="166.6" y="132.5">GNDD</text>
<text x="193.7" y="135.1">+VSW</text>
<text x="211.3" y="136">Conn_01x06</text>
<text x="216" y="133.5">J5</text>
<text x="239.3" y="136">Conn_01x06</text>
<text x="243.9" y="133.5">J7</text>
<text x="44.9" y="143.9">-12V</text>
<text x="81.9" y="141.4">+5V</text>
<text x="81.9" y="143.9">+12V</text>
<text x="116.2" y="140.1">TL074</text>
<text x="127.4" y="142.7">C7</text>
<text x="131.1" y="138.9">GNDD</text>
<text x="166.6" y="142.7">GNDD</text>
<text x="193.7" y="140.1">+VSW</text>
<text x="231.4" y="141.4">GNDD</text>
<text x="259.3" y="141.4">GNDD</text>
<text x="44.7" y="149">+VSW</text>
<text x="45.3" y="146.5">GNDD</text>
<text x="81.9" y="149">+VSW</text>
<text x="127.4" y="145.2">100nF</text>
<text x="166.6" y="147.8">GNDD</text>
<text x="193.7" y="145.2">+VSW</text>
<text x="231.8" y="149">+5V</text>
<text x="259.7" y="149">+5V</text>
<text x="113" y="154.3">-12V</text>
<text x="193.7" y="150.3">+VSW</text>
<text x="231.4" y="151.6">GNDD</text>
<text x="259.3" y="151.6">GNDD</text>
<text x="93.5" y="159.3">+5V</text>
<text x="86.5" y="169.7">10K</text>
<text x="86.5" y="172.2">10K</text>
<text x="86.5" y="178.3">10K</text>
<text x="86.5" y="175.8">10K</text>
</g>
<g font-size="1.8" fill="#0000c2">
<text x="157.5" y="38">10K</text>
<text x="162.3" y="38">/</text>
<text x="164.7" y="38">MOD</text>
<text x="212.1" y="38">10K</text>
<text x="216.9" y="38">/</text>
<text x="219.3" y="38">MOD</text>
<text x="157.5" y="72.3">10K</text>
<text x="162.3" y="72.3">/</text>
<text x="164.7" y="72.3">MOD</text>
<text x="212.1" y="72.3">10K</text>
<text x="216.9" y="72.3">/</text>
<text x="219.3" y="72.3">MOD</text>
<text x="222.2" y="107.8">MOD (EXTERNAL MCP4725</text>
<text x="248.5" y="107.8">MODULES)</text>
</g>
<g font-size="1.8">
<text x="171.5" y="41.8">VO1</text>
<text x="226.1" y="41.8">VO3</text>
<text x="137.2" y="44.3">VOM1</text>
<text x="191.8" y="44.3">VOM3</text>
<text x="19.3" y="68">SDA0</text>
<text x="19.3" y="70.5">SCL0</text>
<text x="47.1" y="70.5">VOM1</text>
<text x="70.4" y="68">SDA1</text>
<text x="70.4" y="70.5">SCL1</text>
<text x="98.1" y="70.5">VOM3</text>
<text x="171.5" y="76.1">VO2</text>
<text x="226.1" y="76.1">VO4</text>
<text x="137.2" y="78.6">VOM2</text>
<text x="191.8" y="78.6">VOM4</text>
<text x="19.6" y="106.1">SDA0</text>
<text x="70.6" y="106.1">SDA1</text>
<text x="19.6" y="108.6">SCL0</text>
<text x="47.3" y="108.6">VOM2</text>
<text x="70.6" y="108.6">SCL1</text>
<text x="98.4" y="108.6">VOM4</text>
<text x="223.4" y="115.5">VOM1</text>
<text x="251.3" y="115.5">VOM3</text>
<text x="223.7" y="123.1">SDA0</text>
<text x="223.7" y="120.5">SCL0</text>
<text x="251.6" y="123.1">SDA1</text>
<text x="251.7" y="120.5">SCL1</text>
<text x="53.3" y="132">SDA0</text>
<text x="73.9" y="129.4">SCL0</text>
<text x="73.9" y="132">SCL1</text>
<text x="160" y="128.2">VO1</text>
<text x="53.3" y="134.5">SDA1</text>
<text x="160" y="133.2">VO2</text>
<text x="223.4" y="137.1">VOM2</text>
<text x="251.3" y="137.1">VOM4</text>
<text x="160" y="138.3">VO3</text>
<text x="160" y="143.4">VO4</text>
<text x="223.7" y="142.1">SCL0</text>
<text x="251.7" y="142.1">SCL1</text>
<text x="223.7" y="144.7">SDA0</text>
<text x="251.6" y="144.7">SDA1</text>
<text x="78.2" y="170.8">SCL1</text>
<text x="78.2" y="168.3">SDA1</text>
<text x="78.2" y="176.9">SCL0</text>
<text x="78.2" y="174.4">SDA0</text>
</g>
</svg>
